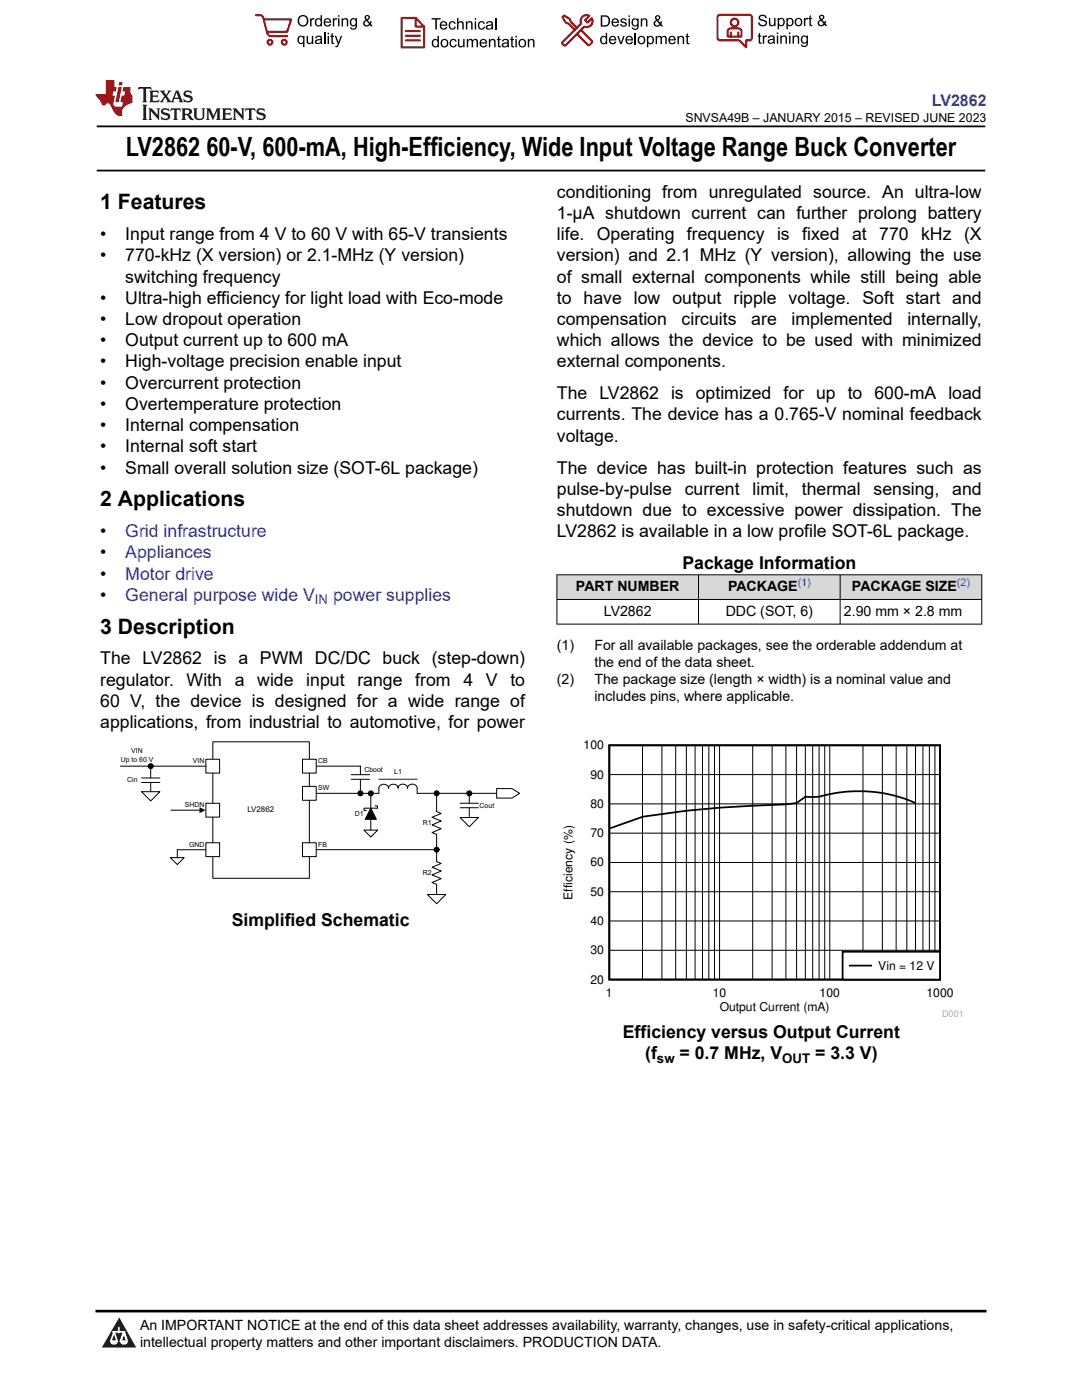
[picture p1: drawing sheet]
<svg xmlns="http://www.w3.org/2000/svg" width="216mm" height="279mm" viewBox="0 0 216 279" stroke-linecap="round" stroke-linejoin="round" font-family="sans-serif">
<path d="M19.3 25.2h177.3M19.3 34h177.3" fill="none" stroke="#000" stroke-width=".35"/>
<g fill="#d8d8d8">
<path d="M111.1 114.7h84.8v4.9h-84.8z" fill-rule="evenodd"/>
<path d="M111.2 114.8h28.1v4.8h-28.1z" fill-rule="evenodd"/>
<path d="M139.4 114.8h28.2v4.8h-28.2z" fill-rule="evenodd"/>
<path d="M167.7 114.8h28.1v4.8h-28.1z" fill-rule="evenodd"/>
</g>
<g fill="none" stroke="#000" stroke-width=".2">
<path d="M111.1 114.7h84.9M111.1 119.6h84.9M111.1 114.7v9.9M139.4 114.7v9.9M167.6 114.7v9.9M195.9 114.7v9.9M111.1 124.6h84.9M42.5 148h19.2v27.3h-19.2zM63.1 152.9h8.8v1.7M71.9 155.5v2.5M75.6 157.3v1h-12.5M83.2 157.3v1h15.9"/>
<path d="M87.1 158.3v3.7l.9 .4-1.8 .7 1.8 .8-1.8 .7 1.8 .8-1.8 .8 .9 .3M93.6 158.3v2M63 169.6h24M87.1 171.9l.9 .4-1.8 .8 1.8 .7-1.8 .8 1.8 .8-1.8 .7 .9 .4v2M93.6 161.2v1.9"/>
<circle cx="71.9" cy="158.3" r=".5"/>
<circle cx="87.1" cy="158.3" r=".5"/>
<circle cx="93.6" cy="158.3" r=".5"/>
<circle cx="87.1" cy="169.6" r=".5"/>
</g>
<g fill="#000">
<circle cx="71.9" cy="158.3" r=".5"/>
<circle cx="87.1" cy="158.3" r=".5"/>
<circle cx="93.6" cy="158.3" r=".5"/>
<circle cx="87.1" cy="169.6" r=".5"/>
</g>
<path d="M60.4 151.5h2.7v2.8h-2.7z" fill-rule="evenodd" fill="#fefefe"/>
<path d="M60.4 151.5h2.7v2.8h-2.7z" fill="none" stroke="#000" stroke-width=".2"/>
<path d="M60.4 156.9h2.7v2.8h-2.7z" fill-rule="evenodd" fill="#fefefe"/>
<path d="M60.4 156.9h2.7v2.8h-2.7z" fill="none" stroke="#000" stroke-width=".2"/>
<path d="M60.4 168.2h2.7v2.8h-2.7z" fill-rule="evenodd" fill="#fefefe"/>
<g fill="none" stroke="#000" stroke-width=".2">
<path d="M28.2 158h3.7l-1.8 1.8zM30.1 152.9v2.4M30.1 156.2v1.8M70.1 154.6h3.6M70.1 155.5h3.6M75.6 157.3a.98 .98 0 0 1 1-.8 .98 .98 0 0 1 .9 .8 .98 .98 0 0 1 1-.8 .98 .98 0 0 1 .9 .8 .95 .95 0 0 1 1-.8 .95 .95 0 0 1 .9 .8 .97 .97 0 0 1 1-.8 .97 .97 0 0 1 .9 .8M99.1 157.4h3.1l1.5 .9-1.5 1h-3.1zM34.1 161.7h5.7M60.4 168.2h2.7v2.8h-2.7zM85.3 178.5h3.7l-1.9 1.9zM87.1 166.5v5.4M91.8 163.1h3.7l-1.9 1.9z"/>
<path d="M91.8 160.3h3.7M91.8 161.2h3.7"/>
</g>
<path d="M75.6 155.5h7.6" fill="none" stroke="#1f1a16" stroke-width=".2"/>
<path d="M39.8 161.1l1.2 .6-1.2 .6z" fill="#000"/>
<path d="M41.1 151.5h2.7v2.8h-2.7z" fill-rule="evenodd" fill="#fefefe"/>
<g fill="none" stroke="#000" stroke-width=".2">
<path d="M28.2 155.3h3.7M28.2 156.2h3.7M41.1 151.5h2.7v2.8h-2.7zM34 171.2h2.7l-1.3 1.3zM41.1 169.6h-5.7v1.6"/>
<circle cx="30.1" cy="152.9" r=".5"/>
</g>
<circle cx="30.1" cy="152.9" r=".5" fill="#000"/>
<path d="M41.1 160.3h2.7v2.8h-2.7z" fill-rule="evenodd" fill="#fefefe"/>
<path d="M41.1 160.3h2.7v2.8h-2.7z" fill="none" stroke="#000" stroke-width=".2"/>
<path d="M41.1 168.2h2.7v2.8h-2.7z" fill-rule="evenodd" fill="#fefefe"/>
<g fill="none" stroke="#000" stroke-width=".2">
<path d="M24 152.9h17.1M74 158.6v7.1M41.1 168.2h2.7v2.8h-2.7zM72.6 165.7h2.8l-1.4 1.3zM74 161.3l1.1 2.2h-2.2zM74.9 160.8h.4v.5h-2.6v.5h.4"/>
<circle cx="74" cy="158.3" r=".5"/>
</g>
<g fill="#000">
<path d="M74 161.3l1.1 2.2h-2.2z" fill-rule="evenodd"/>
<circle cx="74" cy="158.3" r=".5"/>
</g>
<path d="M111.9 147.8h80.1v55.1h-80.1z" fill-rule="evenodd" fill="#fff"/>
<path d="M121.6 148.7h66v46.8h-66zM182.7 160.3a27.8 27.8 0 0 0-19.3-1.3h-2.7l-1.8 1.3-2.1 .2a251.8 251.8 0 0 0-28.5 2.5l-6.6 2.3" fill="none" stroke="#000" stroke-width=".35"/>
<g fill="none" stroke="#000" stroke-width=".2">
<path d="M121.6 154.6h66M128.2 148.7v46.8M132.1 148.7v46.8M134.8 148.7v46.8M137 148.7v46.8M138.7 148.7v46.8M140.2 148.7v46.8M141.4 148.7v46.8M142.6 148.7v46.8M143.6 148.7v46.8M150.2 148.7v46.8M154.1 148.7v46.8"/>
<path d="M156.8 148.7v46.8M158.9 148.7v46.8M160.7 148.7v46.8M162.2 148.7v46.8M163.4 148.7v46.8M164.6 148.7v46.8M165.6 148.7v46.8M172.2 148.7v46.8M176.1 148.7v46.8M178.8 148.7v46.8M180.9 148.7v46.8M182.7 148.7v46.8"/>
<path d="M184.2 148.7v46.8M185.4 148.7v46.8M186.6 148.7v46.8M121.6 178h66M121.6 172.1h66M121.6 166.3h66M121.6 160.4h66M121.6 189.7h66M121.6 183.8h66"/>
</g>
<path d="M168.1 189.9h19.5v5.6h-19.5z" fill-rule="evenodd" fill="#fff"/>
<path d="M168.1 189.9h19.5v5.6h-19.5zM169.6 192.7h4.2" fill="none" stroke="#000" stroke-width=".35"/>
<path d="M0 0h215.9v23.8h-215.9z" fill-rule="evenodd" fill="#fff"/>
<path d="M27.7 17.4l-.2 .6 .5-.3h.6v.1v2.2l-.2 .4h1l-.2-.4v-2.2v-.1h.5l.5 .3-.1-.6zM29.8 18.1l.2 .4v1.5l-.2 .4h1.9l.1-.6a1.08 1.08 0 0 1-1.3 .2v-.7h.6l.4 .2v-.6l-.4 .2h-.6v-.6l.2-.1a1 1 0 0 1 1 .2l-.1-.5zM31.8 18.1l1 1.1-1 1.2h.9l-.2-.2 .4-.7 .5 .7-.2 .2h1.6l-.2-.2 .1-.4h1l.1 .4-.1 .2h.9l-.2-.3-.8-2h-.5l-1 2.2-.8-1.1 .9-1.1h-.8l.2 .2-.5 .7-.3-.7 .1-.2zM35.2 18.5l.4 1h-.8zM36.8 18.2a.65 .65 0 0 0-.2 .7 .65 .65 0 0 0 .6 .5l.7 .2 .1 .2a.79 .79 0 0 1-.7 .4 .79 .79 0 0 1-.7-.5l.1 .7 .2-.1a.93 .93 0 0 0 1.1 .1 .93 .93 0 0 0 .4-1 1.46 1.46 0 0 0-1.2-.6l-.1-.3a1.09 1.09 0 0 1 1.2 .2l-.2-.6-.1 .1-.6-.2zM28.4 20.9l.2 .4v2.3l-.2 .3h1l-.2-.3v-2.3l.2-.4zM29.6 21.6l.2 .4v1.6l-.2 .3h.8l-.3-.3v-1.4l1.7 1.8v-2l.2-.4h-.8l.2 .2 .1 1.1-1.2-1.3zM32.3 21.8a.65 .65 0 0 0-.2 .7 .65 .65 0 0 0 .7 .4l.6 .2 .1 .2a.79 .79 0 0 1-.7 .4 .79 .79 0 0 1-.7-.5l.1 .7 .2-.1a.93 .93 0 0 0 1.1 .1 .93 .93 0 0 0 .4-.9 1.46 1.46 0 0 0-1.2-.6l-.1-.4a1.09 1.09 0 0 1 1.2 .2l-.2-.6-.1 .1-.6-.1zM34.1 21.6l-.1 .7a.63 .63 0 0 1 .7-.4l.1 1.7-.3 .3h1l-.2-.3v-1.7a.66 .66 0 0 1 .8 .4l-.1-.7zM36.2 21.6l.2 .4v1.6l-.2 .3h.9l-.2-.2v-.7h.5l.1 .2a.79 .79 0 0 0 1.2 .6l-1-.9a.61 .61 0 0 0 .6-.6 .61 .61 0 0 0-.5-.6zM36.9 21.9h.2a.47 .47 0 0 1 .5 .1 .47 .47 0 0 1 .1 .5l-.2 .2h-.6zM38.5 21.6l.2 .2a2.27 2.27 0 0 0 .4 2 1.04 1.04 0 0 0 1.7-.7v-1.3l.2-.2h-.8l.2 .4v1.1a.6 .6 0 0 1-.6 .6 .6 .6 0 0 1-.6-.6v-1.1l.3-.4zM41.1 21.6l.2 .4v1.6l-.2 .3h.7l-.2-.3v-1.5l.9 1.9 .8-1.9v1.5l-.2 .3h1l-.3-.3v-1.6l.3-.4h-.8l-.7 1.5-.7-1.5zM44.3 21.6l.2 .4v1.6l-.2 .3h1.9l.1-.5a1.09 1.09 0 0 1-1.3 .1v-.6h.6l.4 .1v-.6l-.4 .2h-.6v-.6l.2-.1a1.01 1.01 0 0 1 1 .3l-.1-.6zM46.4 21.6l.3 .4v1.6l-.3 .3h.8l-.2-.3v-1.4l1.6 1.8v-2l.2-.4h-.7l.2 .2v1.1l-1.2-1.3zM49 21.6l-.1 .7a.63 .63 0 0 1 .8-.4v1.7l-.3 .3h1l-.2-.3v-1.7a.66 .66 0 0 1 .8 .4l-.1-.7zM51.4 21.8a.65 .65 0 0 0-.2 .7 .65 .65 0 0 0 .6 .4l.6 .2 .2 .2a.79 .79 0 0 1-.8 .4 .79 .79 0 0 1-.6-.5l.1 .7 .2-.1a.93 .93 0 0 0 1 .1 .93 .93 0 0 0 .5-.9 1.46 1.46 0 0 0-1.3-.6l-.1-.4a1.09 1.09 0 0 1 1.3 .2l-.2-.6-.2 .1-.5-.1z" fill="#231f20"/>
<path d="M21.1 16v2.8h-2.1l.1 .3 .9 1a.95 .95 0 0 0 .9 .9 .59 .59 0 0 1 .6-.4 .59 .59 0 0 1 .5 .4l.4 .8a1.59 1.59 0 0 0 2.1 1.3 1.61 1.61 0 0 1 1-2.2l1-.4-.1-1.5a1.59 1.59 0 0 1-.4-1.6h-1.4l-.2 .9h.5l-.1 .8h-.5l-.2 1v.2l.4 .1-.2 .9h-.6a.73 .73 0 0 1-1.1-.7l.3-1.5h-.5l.2-.8h.5l.2-.9h-.5v-1.4zM23.6 17.4l-.6 3h.7l.6-3zM23.8 16.4l-.1 .7h.7l.1-.7z" fill="#ed1c24"/>
<g fill="#000">
<path d="M59.4 4.2a1.12 1.12 0 0 1 2.2 0 1.12 1.12 0 0 1-2.2 0zM59.9 3.5a.89 .89 0 0 0-.1 1.1 .89 .89 0 0 0 1.1 .4 .88 .88 0 0 0 .3-1.3 .88 .88 0 0 0-1.3-.2z" fill-rule="evenodd"/>
<path d="M59.5 7.3l.5-.2 .5 .3v-.3h.3v2.3h-.3v-.8a.74 .74 0 0 1-1 0 .74 .74 0 0 1-.1-1zM59.8 7.5a.57 .57 0 0 0-.2 .7 .57 .57 0 0 0 .8 .2 .57 .57 0 0 0 .1-.7 .57 .57 0 0 0-.7-.2z" fill-rule="evenodd"/>
<path d="M61.9 3.6h.2v.3l.2-.2 .3-.1 .2 .1-.1 .3a.36 .36 0 0 0-.5 0 .36 .36 0 0 0 0 .4v.9h-.3z" fill-rule="evenodd"/>
<path d="M61.2 7.1h.3v.9a.41 .41 0 0 0 .4 .6 .41 .41 0 0 0 .3-.6v-.9h.3v1.7h-.2v-.3a.58 .58 0 0 1-.7 .3 .58 .58 0 0 1-.4-.6z" fill-rule="evenodd"/>
<path d="M63 3.8l.5-.2 .5 .2v-.8h.2v2.3h-.2v-.2a.75 .75 0 0 1-1-.1 .75 .75 0 0 1-.1-1zM63.2 4a.57 .57 0 0 0-.1 .7 .57 .57 0 0 0 .8 .2 .57 .57 0 0 0 .1-.7 .57 .57 0 0 0-.8-.2z" fill-rule="evenodd"/>
<path d="M63 7.3a.74 .74 0 0 1 1-.1 .74 .74 0 0 1 .3 .9v.7h-.3v-.2a.57 .57 0 0 1-.8 .2 .57 .57 0 0 1-.2-.8l1-.3a.41 .41 0 0 0-.4-.4 .41 .41 0 0 0-.4 .4l-.3-.1zM63.2 8.2a.35 .35 0 0 0 .2 .5 .35 .35 0 0 0 .5-.3l.1-.4z" fill-rule="evenodd"/>
<path d="M65.4 6.5h.3v.3h-.3zM65.4 7.1h.3v1.7h-.3z" fill-rule="evenodd"/>
<path d="M64.8 3.8a.76 .76 0 0 1 .9-.1 .76 .76 0 0 1 .4 .8h-1.2a.47 .47 0 0 0 .3 .6 .47 .47 0 0 0 .6-.4l.3 .1a.82 .82 0 0 1-1.3 .3 .82 .82 0 0 1 0-1.3zM65 4l-.1 .3h.9l-.3-.4z" fill-rule="evenodd"/>
<path d="M66.4 3.6h.3v.3l.1-.2 .4-.1 .1 .1-.1 .3a.36 .36 0 0 0-.4 0 .36 .36 0 0 0-.1 .4v.9h-.3z" fill-rule="evenodd"/>
<path d="M66.1 6.7l.3-.1v.5h.3v.3h-.3v.9l.1 .2h.2v.3a.41 .41 0 0 1-.4-.1 .41 .41 0 0 1-.2-.4v-.9h-.2v-.3h.2z" fill-rule="evenodd"/>
<path d="M66.8 7.1h.3l.4 1.4 .5-1.4h.3l-.6 1.7a.57 .57 0 0 1-.8 .6v-.3a.37 .37 0 0 0 .5-.3z" fill-rule="evenodd"/>
<path d="M67.5 3h.2v.3h-.2zM67.5 3.6h.2v1.7h-.2z" fill-rule="evenodd"/>
<path d="M68.2 3.6h.2v.3a.58 .58 0 0 1 .7-.3 .58 .58 0 0 1 .4 .7v1h-.3v-1a.4 .4 0 0 0-.4-.5 .4 .4 0 0 0-.4 .6v.9h-.2z" fill-rule="evenodd"/>
<path d="M70 3.8l.5-.2 .5 .2v-.2h.2v1.5a.71 .71 0 0 1-.5 .8 .71 .71 0 0 1-.8-.5h.2a.46 .46 0 0 0 .6 .3 .46 .46 0 0 0 .3-.6 .78 .78 0 0 1-1.1-.2 .78 .78 0 0 1 .1-1.1zM70.2 4a.53 .53 0 0 0-.1 .8 .53 .53 0 0 0 .8 0 .54 .54 0 0 0 0-.7 .54 .54 0 0 0-.7-.1z" fill-rule="evenodd"/>
<path d="M72.9 3.1a.53 .53 0 0 1 .8 .1 .53 .53 0 0 1-.3 .8l.4 .5 .1-.3 .3 .1-.2 .5 .3 .3-.2 .2-.3-.3a.71 .71 0 0 1-1.2 .1 .71 .71 0 0 1 .4-1.1l-.3-.5zM73 3.5a.3 .3 0 0 0 .6 0 .3 .3 0 0 0-.6 0zM72.9 4.3a.45 .45 0 0 0 0 .7 .45 .45 0 0 0 .7-.2l-.5-.6z" fill-rule="evenodd"/>
<path d="M86.1 3.6h1.8v.3h-.7v2h-.3v-2h-.8z" fill-rule="evenodd"/>
<path d="M86.3 8l.5-.2 .5 .2v-.8h.3v2.2h-.3v-.2a.76 .76 0 0 1-1 0 .76 .76 0 0 1-.1-1zM86.6 8.1a.58 .58 0 0 0-.2 .8 .58 .58 0 0 0 .8 .2 .58 .58 0 0 0 .1-.8 .58 .58 0 0 0-.7-.2z" fill-rule="evenodd"/>
<path d="M88.2 7.9a.81 .81 0 0 1 1.1 .2 .81 .81 0 0 1-.2 1.1 .81 .81 0 0 1-1.1-.1l-.1-.8zM88.3 8.1a.57 .57 0 0 0 0 .9 .57 .57 0 0 0 .8 0 .57 .57 0 0 0 0-.8 .57 .57 0 0 0-.8-.1z" fill-rule="evenodd"/>
<path d="M88 4.4a.77 .77 0 0 1 .9-.1 .77 .77 0 0 1 .4 .8h-1.3a.48 .48 0 0 0 .4 .6 .48 .48 0 0 0 .6-.3h.3a.83 .83 0 0 1-1.3 .4 .83 .83 0 0 1 0-1.4zM88.2 4.6l-.2 .3h1l-.3-.4z" fill-rule="evenodd"/>
<path d="M89.7 4.4a.7 .7 0 0 1 1.2 .3l-.2 .1a.45 .45 0 0 0-.6-.3 .45 .45 0 0 0-.3 .6 .45 .45 0 0 0 .3 .6 .45 .45 0 0 0 .6-.4h.3a.76 .76 0 0 1-1.1 .6 .76 .76 0 0 1-.3-1.1z" fill-rule="evenodd"/>
<path d="M89.9 8a.7 .7 0 0 1 1.2 .3h-.3a.45 .45 0 0 0-.5-.3 .45 .45 0 0 0-.3 .6 .45 .45 0 0 0 .3 .6 .45 .45 0 0 0 .6-.4l.2 .1a.76 .76 0 0 1-1 .5 .76 .76 0 0 1-.4-1.1z" fill-rule="evenodd"/>
<path d="M91.2 3.6h.3v.8a.59 .59 0 0 1 .7-.2 .59 .59 0 0 1 .3 .7v1h-.2v-1a.4 .4 0 0 0-.5-.4 .4 .4 0 0 0-.3 .5v.9h-.3z" fill-rule="evenodd"/>
<path d="M91.4 7.8h.2v.9a.41 .41 0 0 0 .5 .5 .41 .41 0 0 0 .3-.5v-.9h.3v1.6h-.3v-.2a.58 .58 0 0 1-.7 .3 .58 .58 0 0 1-.3-.7z" fill-rule="evenodd"/>
<path d="M93 4.2h.2v.3a.59 .59 0 0 1 .7-.3 .59 .59 0 0 1 .4 .7v1h-.3v-1a.41 .41 0 0 0-.4-.5 .41 .41 0 0 0-.4 .6v.9h-.2z" fill-rule="evenodd"/>
<path d="M93.1 7.8h.3v.2a.56 .56 0 0 1 1 0 .54 .54 0 0 1 .6-.2 .54 .54 0 0 1 .4 .5v1.1h-.3v-1a.34 .34 0 0 0-.3-.4 .34 .34 0 0 0-.4 .3v1.1h-.3v-1a.38 .38 0 0 0-.5-.4 .38 .38 0 0 0-.2 .6v.8h-.3z" fill-rule="evenodd"/>
<path d="M94.7 3.6h.3v.3h-.3zM94.7 4.2h.3v1.7h-.3z" fill-rule="evenodd"/>
<path d="M95.5 4.4a.7 .7 0 0 1 1.3 .3l-.3 .1a.45 .45 0 0 0-.6-.3 .45 .45 0 0 0-.3 .6 .45 .45 0 0 0 .3 .6 .45 .45 0 0 0 .6-.4h.3a.76 .76 0 0 1-1.1 .6 .76 .76 0 0 1-.3-1.1z" fill-rule="evenodd"/>
<path d="M95.9 8a.77 .77 0 0 1 .9-.2 .77 .77 0 0 1 .4 .9h-1.2a.48 .48 0 0 0 .3 .5 .48 .48 0 0 0 .6-.3h.3a.83 .83 0 0 1-1.3 .4 .83 .83 0 0 1 0-1.3zM96.1 8.1l-.1 .4h.9l-.2-.5z" fill-rule="evenodd"/>
<path d="M97.5 7.8h.3v.2a.59 .59 0 0 1 .7-.2 .59 .59 0 0 1 .4 .6v1h-.3v-1a.41 .41 0 0 0-.5-.4 .41 .41 0 0 0-.3 .5v.9h-.3z" fill-rule="evenodd"/>
<path d="M97.1 4.4a.74 .74 0 0 1 1-.1 .74 .74 0 0 1 .3 .9v.7h-.3v-.2a.59 .59 0 0 1-.8 .2 .59 .59 0 0 1-.3-.8l1.1-.3a.42 .42 0 0 0-.4-.4 .42 .42 0 0 0-.5 .4l-.2-.1zM97.3 5.3a.36 .36 0 0 0 .2 .5 .36 .36 0 0 0 .5-.2l.1-.5z" fill-rule="evenodd"/>
<path d="M99.4 7.4l.2-.2v.6h.3v.2h-.3v1l.1 .2h.2l.1 .2a.41 .41 0 0 1-.5 0 .41 .41 0 0 1-.1-.4v-1h-.2v-.2h.2z" fill-rule="evenodd"/>
<path d="M100.3 8a.74 .74 0 0 1 .9-.2 .74 .74 0 0 1 .3 .9l.1 .7h-.3v-.2a.59 .59 0 0 1-.8 .3 .59 .59 0 0 1-.3-.8l1-.3a.42 .42 0 0 0-.3-.4 .42 .42 0 0 0-.5 .3h-.3zM100.5 8.8a.36 .36 0 0 0 .1 .5 .36 .36 0 0 0 .5-.2l.2-.5z" fill-rule="evenodd"/>
<path d="M102 7.4l.3-.2v.6h.3v.2h-.3v1l.1 .2h.2v.2a.41 .41 0 0 1-.5 0 .41 .41 0 0 1-.1-.4v-1h-.2v-.2h.2z" fill-rule="evenodd"/>
<path d="M102.8 7.2h.3v.3h-.3zM102.8 7.8h.3v1.6h-.3z" fill-rule="evenodd"/>
<path d="M103.7 7.9a.81 .81 0 0 1 1.1 .2 .81 .81 0 0 1-.1 1.1 .81 .81 0 0 1-1.2-.1v-.8zM103.9 8.1a.57 .57 0 0 0-.1 .9 .57 .57 0 0 0 .8 0 .57 .57 0 0 0 0-.8 .57 .57 0 0 0-.7-.1z" fill-rule="evenodd"/>
<path d="M105.3 7.8h.3v.2a.59 .59 0 0 1 .7-.2 .59 .59 0 0 1 .4 .6v1h-.3v-1a.41 .41 0 0 0-.5-.4 .41 .41 0 0 0-.3 .5v.9h-.3z" fill-rule="evenodd"/>
<path d="M119.9 3.1h.7a1.12 1.12 0 0 1 1.1 1.1 1.12 1.12 0 0 1-1 1.1h-.8zM120.2 3.3v1.7h.4a.86 .86 0 0 0 .8-.8 .86 .86 0 0 0-.8-.9z" fill-rule="evenodd"/>
<path d="M119.9 7.4l.5-.3 .5 .3v-.8h.2v2.2h-.2v-.2a.75 .75 0 0 1-1 0 .75 .75 0 0 1-.1-1zM120.1 7.5a.57 .57 0 0 0-.1 .8 .57 .57 0 0 0 .8 .2 .57 .57 0 0 0 .1-.8 .57 .57 0 0 0-.8-.2z" fill-rule="evenodd"/>
<path d="M121.7 7.4a.76 .76 0 0 1 .9-.2 .76 .76 0 0 1 .4 .9h-1.2a.47 .47 0 0 0 .3 .5 .47 .47 0 0 0 .6-.3h.3a.82 .82 0 0 1-1.3 .4 .82 .82 0 0 1 0-1.3zM121.9 7.5l-.1 .3h.9l-.3-.4z" fill-rule="evenodd"/>
<path d="M122.2 3.9a.76 .76 0 0 1 .9-.2 .76 .76 0 0 1 .4 .9h-1.2a.47 .47 0 0 0 .4 .5 .47 .47 0 0 0 .5-.3h.3a.82 .82 0 0 1-1.3 .4 .82 .82 0 0 1 0-1.3zM122.5 4l-.2 .3h.9l-.2-.4z" fill-rule="evenodd"/>
<path d="M123.9 3.8a.71 .71 0 0 1 1.1 .3h-.2a.32 .32 0 0 0-.4-.3 .32 .32 0 0 0-.3 .4h.1a.75 .75 0 0 1 .9 .8 .72 .72 0 0 1-.7 .3 .72 .72 0 0 1-.7-.5h.3a.36 .36 0 0 0 .4 .4 .36 .36 0 0 0 .3-.5 .8 .8 0 0 1-.9-.7z" fill-rule="evenodd"/>
<path d="M123.2 7.2h.3l.4 1.3 .5-1.3h.3l-.7 1.6h-.2z" fill-rule="evenodd"/>
<path d="M125.4 3.1h.3v.3h-.3zM125.4 3.7h.3v1.6h-.3z" fill-rule="evenodd"/>
<path d="M125 7.4a.76 .76 0 0 1 .9-.2 .76 .76 0 0 1 .4 .9h-1.2a.47 .47 0 0 0 .3 .5 .47 .47 0 0 0 .6-.3h.3a.82 .82 0 0 1-1.3 .4 .82 .82 0 0 1 0-1.3zM125.2 7.5l-.1 .3h.9l-.2-.4z" fill-rule="evenodd"/>
<path d="M126.2 3.9l.5-.3 .5 .3v-.2h.2v1.4a.71 .71 0 0 1-.5 .8 .71 .71 0 0 1-.8-.5l.2 .1a.46 .46 0 0 0 .6 .2 .46 .46 0 0 0 .3-.6 .78 .78 0 0 1-1.1-.1 .78 .78 0 0 1 .1-1.1zM126.4 4a.53 .53 0 0 0-.1 .8 .53 .53 0 0 0 .8 0 .54 .54 0 0 0 0-.7 .54 .54 0 0 0-.7-.1z" fill-rule="evenodd"/>
<path d="M127.5 7.3a.8 .8 0 0 1 1.1 .2 .8 .8 0 0 1-.1 1.1 .8 .8 0 0 1-1.2-.1v-.8zM127.7 7.5a.56 .56 0 0 0-.1 .9 .56 .56 0 0 0 .8-.1 .56 .56 0 0 0 0-.7 .56 .56 0 0 0-.7-.1z" fill-rule="evenodd"/>
<path d="M127.9 3.7h.2v.2a.58 .58 0 0 1 .7-.2 .58 .58 0 0 1 .4 .6v1h-.3v-1a.4 .4 0 0 0-.4-.4 .4 .4 0 0 0-.4 .5v.9h-.2z" fill-rule="evenodd"/>
<path d="M129.1 7.2h.2v.2a.72 .72 0 0 1 1-.1 .72 .72 0 0 1 .2 1 .64 .64 0 0 1-.5 .5 .64 .64 0 0 1-.6-.2v.8h-.3zM129.5 7.5a.56 .56 0 0 0-.2 .8 .56 .56 0 0 0 .8 .2 .56 .56 0 0 0 .1-.8 .56 .56 0 0 0-.7-.2z" fill-rule="evenodd"/>
<path d="M130.8 7.2h.3v.2a.55 .55 0 0 1 .9 0 .53 .53 0 0 1 .6-.3 .53 .53 0 0 1 .4 .6v1.1h-.2v-1a.34 .34 0 0 0-.3-.4 .34 .34 0 0 0-.4 .3v1.1h-.3v-1a.37 .37 0 0 0-.5-.4 .37 .37 0 0 0-.2 .6v.8h-.3z" fill-rule="evenodd"/>
<path d="M130.8 3.2a.53 .53 0 0 1 .9 .1 .53 .53 0 0 1-.4 .8l.4 .5 .2-.4 .2 .1-.2 .5 .4 .3-.2 .3-.3-.4a.71 .71 0 0 1-1.2 .1 .71 .71 0 0 1 .3-1.1l-.2-.5zM130.9 3.6a.3 .3 0 0 0 .6 0 .3 .3 0 0 0-.6 0zM130.9 4.3a.45 .45 0 0 0 0 .7 .45 .45 0 0 0 .7-.2l-.5-.6z" fill-rule="evenodd"/>
<path d="M133.6 7.4a.76 .76 0 0 1 .9-.2 .76 .76 0 0 1 .3 .9h-1.2a.47 .47 0 0 0 .4 .5 .47 .47 0 0 0 .6-.3h.2a.82 .82 0 0 1-1.2 .4 .82 .82 0 0 1 0-1.3zM133.8 7.5l-.2 .3h1l-.3-.4z" fill-rule="evenodd"/>
<path d="M135.2 7.2h.2v.2a.58 .58 0 0 1 .7-.2 .58 .58 0 0 1 .4 .6v1h-.3v-1a.4 .4 0 0 0-.4-.4 .4 .4 0 0 0-.3 .5v.9h-.3z" fill-rule="evenodd"/>
<path d="M137 6.8l.3-.2v.6h.2v.2h-.2v1v.2h.2l.1 .2a.41 .41 0 0 1-.5 0 .41 .41 0 0 1-.1-.5v-.9h-.2v-.2h.2z" fill-rule="evenodd"/>
<path d="M151.6 3.1a.88 .88 0 0 1 1.4 .5h-.3a.49 .49 0 0 0-.5-.5 .49 .49 0 0 0-.5 .6l.1 .1a1.06 1.06 0 0 1 1.2 1 .95 .95 0 0 1-.9 .4 .95 .95 0 0 1-.8-.7h.3a.58 .58 0 0 0 .6 .5 .58 .58 0 0 0 .5-.6l-.2-.1a.95 .95 0 0 1-1.1-.9z" fill-rule="evenodd"/>
<path d="M151.4 6.7l.3-.2v.6h.2v.2h-.2v1v.2h.2l.1 .2a.41 .41 0 0 1-.5 0 .41 .41 0 0 1-.1-.5v-.9h-.2v-.2h.2z" fill-rule="evenodd"/>
<path d="M152.2 7.1h.3v.2l.1-.2h.4h.1l-.1 .3a.36 .36 0 0 0-.4 0 .36 .36 0 0 0-.1 .5v.8h-.3z" fill-rule="evenodd"/>
<path d="M153.3 7.3a.74 .74 0 0 1 1-.2 .74 .74 0 0 1 .3 .9l.1 .7h-.3l-.1-.2a.57 .57 0 0 1-.8 .3 .57 .57 0 0 1-.1-.9l.9-.2a.41 .41 0 0 0-.4-.4 .41 .41 0 0 0-.4 .3h-.3zM153.5 8.1a.35 .35 0 0 0 .2 .5 .35 .35 0 0 0 .5-.2l.1-.5z" fill-rule="evenodd"/>
<path d="M153.4 3.6h.3v.9a.41 .41 0 0 0 .4 .5 .41 .41 0 0 0 .4-.5v-.9h.2v1.6h-.2v-.2a.58 .58 0 0 1-.7 .2 .58 .58 0 0 1-.4-.6z" fill-rule="evenodd"/>
<path d="M155 6.5h.3v.3h-.3zM155 7.1h.3v1.6h-.3z" fill-rule="evenodd"/>
<path d="M155.2 3.6h.2v.2a.72 .72 0 0 1 1-.1 .72 .72 0 0 1 .2 1 .64 .64 0 0 1-.5 .5 .64 .64 0 0 1-.6-.2v.8h-.3zM155.6 3.9a.56 .56 0 0 0-.2 .8 .56 .56 0 0 0 .8 .2 .56 .56 0 0 0 .1-.8 .56 .56 0 0 0-.7-.2z" fill-rule="evenodd"/>
<path d="M155.7 7.1h.3v.2a.58 .58 0 0 1 .7-.2 .58 .58 0 0 1 .3 .6v1h-.3v-1a.4 .4 0 0 0-.4-.4 .4 .4 0 0 0-.3 .5v.9h-.3z" fill-rule="evenodd"/>
<path d="M156.9 3.6h.3v.2a.72 .72 0 0 1 .9-.1 .72 .72 0 0 1 .2 1 .64 .64 0 0 1-.4 .5 .64 .64 0 0 1-.7-.2v.8h-.3zM157.3 3.9a.56 .56 0 0 0-.1 .8 .56 .56 0 0 0 .7 .2 .56 .56 0 0 0 .2-.8 .56 .56 0 0 0-.8-.2z" fill-rule="evenodd"/>
<path d="M157.4 6.5h.3v.3h-.3zM157.4 7.1h.3v1.6h-.3z" fill-rule="evenodd"/>
<path d="M158.1 7.1h.3v.2a.58 .58 0 0 1 .7-.2 .58 .58 0 0 1 .4 .6v1h-.3v-1a.4 .4 0 0 0-.5-.4 .4 .4 0 0 0-.3 .5v.9h-.3z" fill-rule="evenodd"/>
<path d="M158.8 3.7a.8 .8 0 0 1 1.1 .2 .8 .8 0 0 1-.1 1.1 .8 .8 0 0 1-1.1-.1l-.1-.8zM159 3.9a.56 .56 0 0 0-.1 .9 .56 .56 0 0 0 .9 0 .56 .56 0 0 0-.1-.8 .56 .56 0 0 0-.7-.1z" fill-rule="evenodd"/>
<path d="M160 7.3l.5-.2 .5 .2v-.2h.2v1.4a.71 .71 0 0 1-.5 .9 .71 .71 0 0 1-.9-.5h.3a.46 .46 0 0 0 .6 .2 .46 .46 0 0 0 .2-.6 .78 .78 0 0 1-1-.1 .78 .78 0 0 1 .1-1.1zM160.2 7.4a.53 .53 0 0 0-.1 .8 .53 .53 0 0 0 .8 0 .54 .54 0 0 0 0-.7 .54 .54 0 0 0-.7-.1z" fill-rule="evenodd"/>
<path d="M160.4 3.6h.3v.2l.1-.2h.4h.1l-.1 .3a.36 .36 0 0 0-.4 0 .36 .36 0 0 0-.1 .5v.8h-.3z" fill-rule="evenodd"/>
<path d="M161.5 3.2l.3-.2v.6h.3v.2h-.3v1v.2h.3v.2a.41 .41 0 0 1-.5 0 .41 .41 0 0 1-.1-.5v-.9h-.2v-.2h.2z" fill-rule="evenodd"/>
<path d="M163.6 3.1a.53 .53 0 0 1 .8 .1 .53 .53 0 0 1-.3 .8l.4 .5 .1-.3h.3l-.2 .5 .3 .3-.2 .3-.3-.3a.71 .71 0 0 1-1.2 .1 .71 .71 0 0 1 .4-1.2l-.3-.5zM163.7 3.5a.3 .3 0 0 0 .5 0 .3 .3 0 0 0-.5 0zM163.6 4.2a.45 .45 0 0 0 0 .8 .45 .45 0 0 0 .7-.3l-.5-.6z" fill-rule="evenodd"/>
</g>
<path d="M64.8 6.5v2.3M98.9 3.6v2.3M126.8 6.6v2.2" fill="none" stroke="#000" stroke-width=".28"/>
<g fill="none" stroke="#de0000" stroke-width=".42">
<path d="M51.1 3l1 .1a1.4 1.4 0 0 1 .6 1.2l.7 2.5a.95 .95 0 0 0 1.1 .4h2.8M52.7 3.9h5.4l-.8 2.4h-4M80.1 3.6h2.8v1.7h1.7v4.2h-4.5zM81 7.1h2.8M81 6.2h2.8M81 8.1h2.8M82.9 3.6l1.7 1.7M115.1 5.5l-1.3-1.2-.1-.5-1.2-.7-.3 .3 .7 1.1 .5 .2 1.3 1.3M115.9 6l2.2 2.2v.3l-.5 .5h-.3l-2.2-2.2zM115.9 6l.7-.7a1.19 1.19 0 0 0 1.3-.3 1.19 1.19 0 0 0 .2-1.4l-.9 .9-.4-.5 .8-.8a1.19 1.19 0 0 0-1.4 .1 1.19 1.19 0 0 0-.2 1.4l-3.8 3.7v.3l.3 .3h.3l2.3-2.2M143.2 3.2l.4-.2h6l.4 .2v4.4l-.2 .4-.9 .1v1.3l-1.4-1.3h-3.9l-.4-.3zM145.4 5.8l.4-.1h1.6a.61 .61 0 0 1 .6 .6v1h-2.8v-1z"/>
<path d="M145.8 6.5v.8M147.3 6.5v.8"/>
<circle cx="53.9" cy="8.4" r=".49"/>
<circle cx="56.7" cy="8.4" r=".49"/>
<circle cx="146.6" cy="4.5" r=".75"/>
</g>
<path d="M0 261.4h215.9v18h-215.9z" fill-rule="evenodd" fill="#fff"/>
<path d="M23.8 262.9l3.4 6h-6.9z" fill="#231f20"/>
<path d="M22.1 267.7h1.3l-.4 .5h-.3a.55 .55 0 0 1-.6-.5z" fill-rule="evenodd" fill="#fff"/>
<path d="M22.1 267.7h1.3l-.4 .5h-.3a.55 .55 0 0 1-.6-.5z" fill="none" stroke="#231f20" stroke-width=".34"/>
<path d="M22.1 267.7h1.3l-.4 .5h-.5zM22.6 265.8h.1M22.6 265.8h2.3zM23.7 265.9h.1M23.7 264.9v1zM24 267.7h.1" fill="none" stroke="#fff" stroke-width=".34"/>
<path d="M24.7 265.8l-.7 1.9z" fill="#fff"/>
<path d="M24.7 265.8l-.7 1.9z" fill="none" stroke="#fff" stroke-width=".34"/>
<path d="M24.7 265.8l.7 1.9z" fill="#fff"/>
<path d="M22.8 265.8l-.7 1.9zM22.8 265.8l.6 1.9zM24.7 265.8l.7 1.9zM25.3 267.7h.1" fill="none" stroke="#fff" stroke-width=".34"/>
<path d="M24.1 267.7h1.3a.65 .65 0 0 1-.6 .5 .65 .65 0 0 1-.7-.5z" fill-rule="evenodd" fill="#fff"/>
<path d="M24.1 267.7h1.3a.65 .65 0 0 1-.6 .5 .65 .65 0 0 1-.7-.5z" fill="none" stroke="#231f20" stroke-width=".34"/>
<path d="M24 267.7h.1M24.1 267.7h1.3l-.4 .5h-.5z" fill="none" stroke="#fff" stroke-width=".34"/>
<path d="M19 261.7h177.8" fill="none" stroke="#000" stroke-width=".53"/>
<text font-size="5.3" x="25.1" y="31.2">LV2862 60-V, 600-mA, High-Efficiency, Wide Input Voltage Range Buck Converter</text>
<g font-size="4.2">
<text x="20" y="41.8">1 Features</text>
<text x="20" y="101.1">2 Applications</text>
<text x="20" y="126.5">3 Description</text>
</g>
<g font-size="3.5">
<text x="111.1" y="39.5">conditioning from unregulated source. An ultra-low</text>
<text x="20" y="47.9">•</text>
<text x="25" y="47.9">Input range from 4 V to 60 V with 65-V transients</text>
<text x="111.1" y="43.7">1-µA shutdown current can further prolong battery</text>
<text x="111.1" y="47.9">life.</text>
<text x="119.1" y="47.9">Operating</text>
<text x="137.1" y="47.9">frequency</text>
<text x="155" y="47.9">is</text>
<text x="160.1" y="47.9">fixed</text>
<text x="170" y="47.9">at</text>
<text x="175.4" y="47.9">770</text>
<text x="183.8" y="47.9">kHz</text>
<text x="192.4" y="47.9">(X</text>
<text x="20" y="52.2">•</text>
<text x="25" y="52.2">770-kHz (X version) or 2.1-MHz (Y version)</text>
<text x="111.1" y="52.2">version) and 2.1 MHz (Y version), allowing the use</text>
<text x="25" y="56.4">switching frequency</text>
<text x="111.1" y="56.4">of small external components while still being able</text>
<text x="20" y="60.6">•</text>
<text x="20" y="64.9">•</text>
<text x="25" y="60.6">Ultra-high efficiency for light load with Eco-mode</text>
<text x="25" y="64.9">Low dropout operation</text>
<text x="111.1" y="60.6">to have low output ripple voltage. Soft start and</text>
<text x="111.1" y="64.9">compensation</text>
<text x="136" y="64.9">circuits</text>
<text x="149.9" y="64.9">are</text>
<text x="157.9" y="64.9">implemented</text>
<text x="181.1" y="64.9">internally,</text>
<text x="20" y="69.1">•</text>
<text x="25" y="69.1">Output current up to 600 mA</text>
<text x="111.1" y="69.1">which allows the device to be used with minimized</text>
<text x="20" y="73.3">•</text>
<text x="20" y="77.6">•</text>
<text x="25" y="73.3">High-voltage precision enable input</text>
<text x="25" y="77.6">Overcurrent protection</text>
<text x="111.1" y="73.3">external components.</text>
<text x="20" y="81.8">•</text>
<text x="25" y="81.8">Overtemperature protection</text>
<text x="111.1" y="83.9">currents. The device has a 0.765-V nominal feedback</text>
<text x="111.1" y="79.7">The LV2862 is optimized for up to 600-mA load</text>
<text x="20" y="86">•</text>
<text x="25" y="86">Internal compensation</text>
<text x="111.1" y="88.2">voltage.</text>
<text x="20" y="90.3">•</text>
<text x="20" y="94.5">•</text>
<text x="25" y="90.3">Internal soft start</text>
<text x="25" y="94.5">Small overall solution size (SOT-6L package)</text>
<text x="111.1" y="94.5">The device has built-in protection features such as</text>
<text x="111.1" y="98.7">pulse-by-pulse</text>
<text x="136.6" y="98.7">current</text>
<text x="150.2" y="98.7">limit,</text>
<text x="160" y="98.7">thermal</text>
<text x="174.3" y="98.7">sensing,</text>
<text x="190" y="98.7">and</text>
<text x="20" y="107.2">•</text>
<text x="111.1" y="103">shutdown due to excessive power dissipation. The</text>
<text x="111.1" y="107.2">LV2862 is available in a low profile SOT-6L package.</text>
<text x="20" y="111.4">•</text>
<text x="136.2" y="113.6">Package Information</text>
<text x="20" y="115.7">•</text>
<text x="20" y="119.9">•</text>
<text x="20" y="132.6">The LV2862 is a PWM DC/DC buck (step-down)</text>
<text x="20" y="136.8">regulator.</text>
<text x="37.2" y="136.8">With</text>
<text x="46.8" y="136.8">a</text>
<text x="51.3" y="136.8">wide</text>
<text x="61.1" y="136.8">input</text>
<text x="71.3" y="136.8">range</text>
<text x="82.9" y="136.8">from</text>
<text x="92.5" y="136.8">4</text>
<text x="97" y="136.8">V</text>
<text x="101.8" y="136.8">to</text>
<text x="20" y="141.1">60 V, the device is designed for a wide range of</text>
<text x="20" y="145.3">applications, from industrial to automotive, for power</text>
<text x="46.2" y="184.8">Simplified Schematic</text>
<text x="124.3" y="207.2">Efficiency versus Output Current</text>
<text x="128.7" y="211.4">(f</text>
<text x="135.6" y="211.4">= 0.7 MHz, V</text>
<text x="162.7" y="211.4">= 3.3 V)</text>
</g>
<g font-size="3.5" fill="#00f">
<text x="25" y="107.2">Grid infrastructure</text>
<text x="25" y="111.4">Appliances</text>
<text x="25" y="115.7">Motor drive</text>
<text x="25" y="119.9">General purpose wide V</text>
<text x="66.5" y="119.9">power supplies</text>
</g>
<text font-size="3.2" fill="#00f" x="186" y="21.1">LV2862</text>
<g font-size="2.8">
<text x="114.9" y="118">PART NUMBER</text>
<text x="145.3" y="118">PACKAGE</text>
<text x="170" y="118">PACKAGE SIZE</text>
<text x="120.5" y="122.9">LV2862</text>
<text x="144.8" y="122.9">DDC (SOT, 6)</text>
<text x="168.4" y="122.9">2.90 mm × 2.8 mm</text>
<text x="111.1" y="129.7">(1)</text>
<text x="118.6" y="129.7">For all available packages, see the orderable addendum at</text>
<text x="111.1" y="136.5">(2)</text>
<text x="118.6" y="133.1">the end of the data sheet.</text>
<text x="118.6" y="136.5">The package size (length × width) is a nominal value and</text>
<text x="118.6" y="139.9">includes pins, where applicable.</text>
<text x="27.9" y="265.5">An IMPORTANT NOTICE at the end of this data sheet addresses availability, warranty, changes, use in safety-critical applications,</text>
<text x="27.9" y="268.9">intellectual property matters and other important disclaimers. PRODUCTION DATA.</text>
</g>
<text font-size="2.6" fill="#00f" x="62.8" y="120.6">IN</text>
<g font-size="2.6">
<text x="131.1" y="212.1">sw</text>
<text x="156.1" y="212.1">OUT</text>
</g>
<text font-size="2.5" x="136.8" y="24.3">SNVSA49B – JANUARY 2015 – REVISED JUNE 2023</text>
<g font-size="2.4">
<text x="116.5" y="149.5">100</text>
<text x="117.8" y="155.4">90</text>
<text x="117.8" y="161.2">80</text>
<text x="117.8" y="167.1">70</text>
<text x="117.8" y="172.9">60</text>
<text x="114.2" y="179.5" transform="rotate(-90 114.2 179.5)">Efficiency (%)</text>
<text x="117.8" y="178.8">50</text>
<text x="117.8" y="184.6">40</text>
<text x="117.8" y="190.5">30</text>
<text x="117.8" y="196.3">20</text>
<text x="175.3" y="193.6">Vin = 12 V</text>
<text x="120.9" y="199.1">1</text>
<text x="142.2" y="199.1">10</text>
<text x="143.6" y="201.8">Output Current (mA)</text>
<text x="163.5" y="199.1">100</text>
<text x="184.9" y="199.1">1000</text>
</g>
<g font-size="2.1" fill="#00f">
<text x="159.2" y="117">(1)</text>
<text x="191" y="117">(2)</text>
</g>
<text font-size="1.8" fill="#a8a8a8" x="188" y="202.9">D001</text>
<text font-size="1.6" x="49.4" y="162.1">LV2862</text>
<g font-size="1.4">
<text x="24.1" y="152">Up to 60 V</text>
<text x="26.2" y="150.3">VIN</text>
<text x="38.5" y="152.3">VIN</text>
<text x="63.5" y="152.3">CB</text>
<text x="72.7" y="154.1">Cboot</text>
<text x="78.6" y="154.5">L1</text>
<text x="25.4" y="156.1">Cin</text>
<text x="36.9" y="161.1">SHDN</text>
<text x="63.5" y="157.7">SW</text>
<text x="95.7" y="161.3">Cout</text>
<text x="70.8" y="162.9">D1</text>
<text x="84.3" y="164.7">R1</text>
<text x="37.7" y="168.9">GND</text>
<text x="63.5" y="168.9">FB</text>
<text x="84.3" y="174.6">R2</text>
</g>
</svg>
